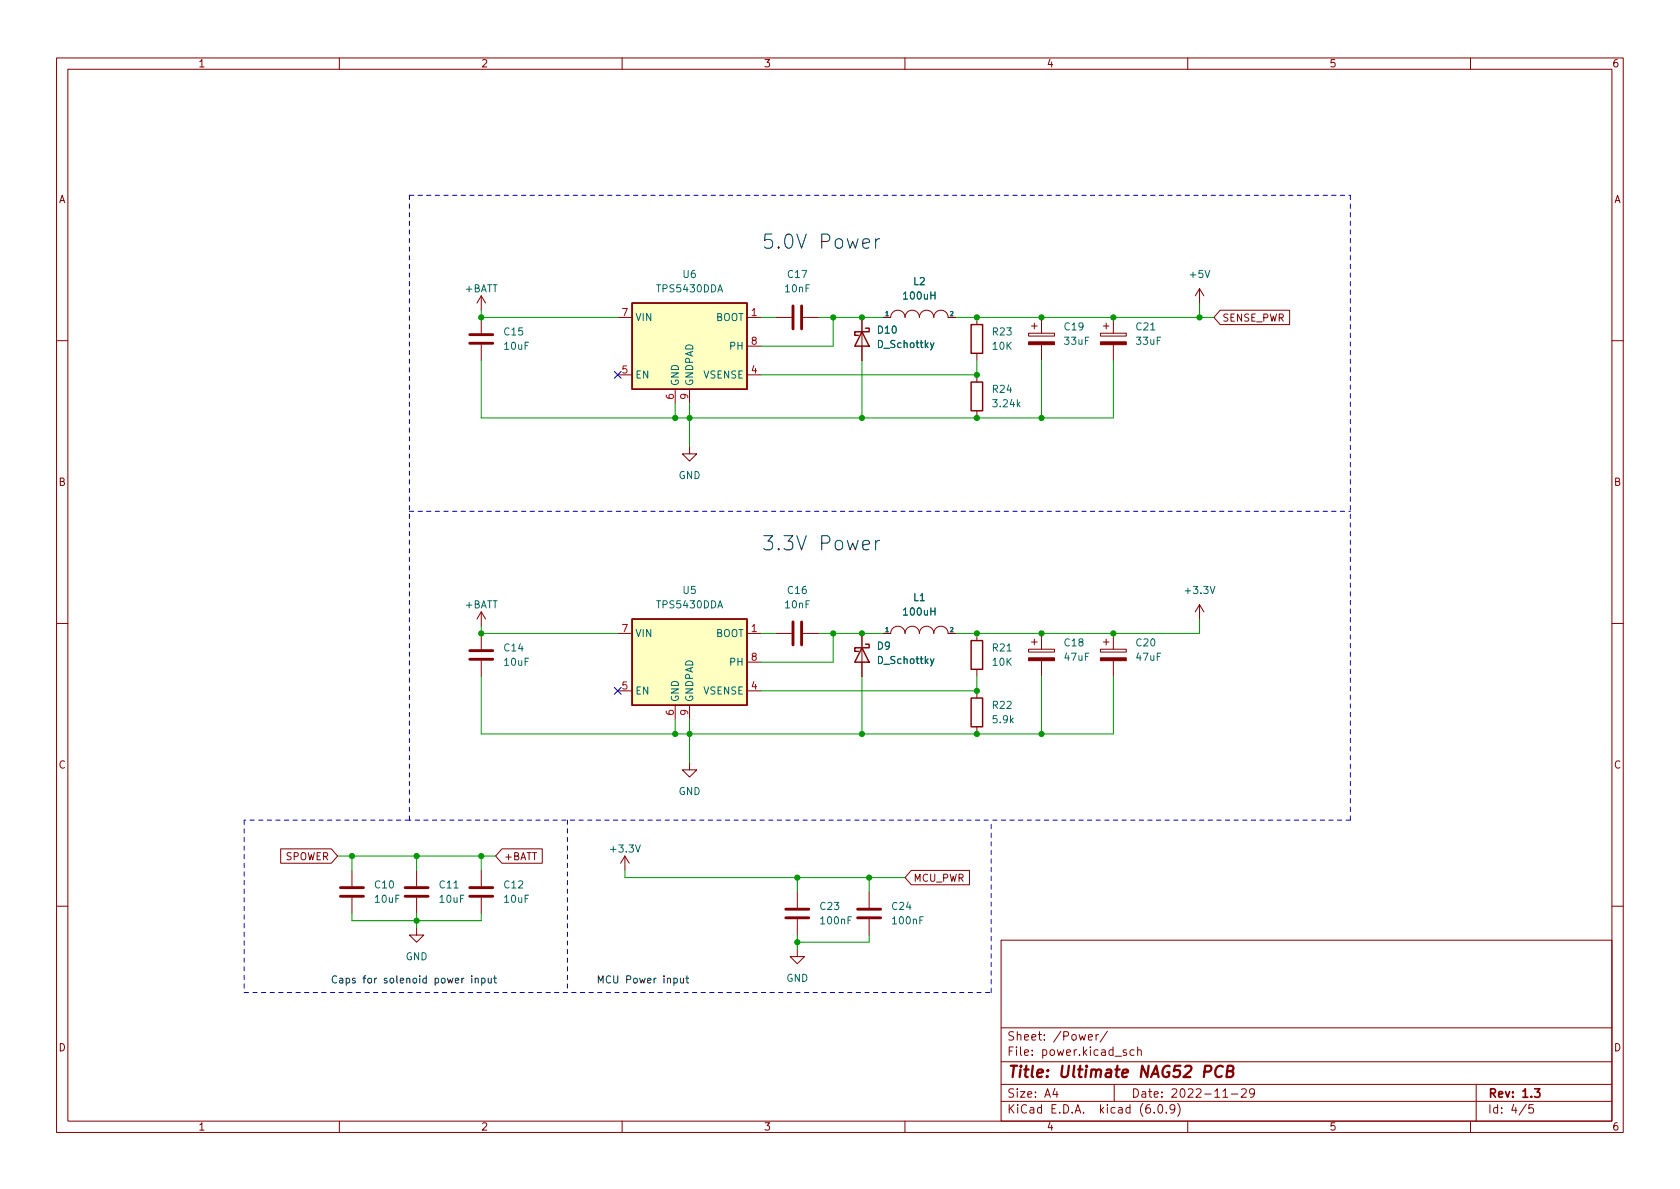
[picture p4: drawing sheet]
<svg xmlns="http://www.w3.org/2000/svg" width="297mm" height="210mm" viewBox="0 0 297 210" stroke-linecap="round" stroke-linejoin="round" font-family="sans-serif">
<g fill="none" stroke="#840000" stroke-width=".18">
<path d="M10 10.2h277v190.1h-277zM12 12.2h273v186.1h-273zM60 10.2v2M110 10.2v2M160 10.2v2M210 10.2v2M260 10.2v2M85.1 52.3v2.6M85.1 56.1v2.8M85.1 52.3l-.8 1.3M85.1 52.3l.8 1.3M109.2 56.1h2.6"/>
<path d="M132.1 56.1h2.5M137.2 56.1h2.8M142 56.1h2.8M152.4 56.1v7.6M156.2 56.1h1.3a1.27 1.27 0 0 1 1.2-1.2 1.27 1.27 0 0 1 1.3 1.2 1.27 1.27 0 0 1 1.3-1.2 1.27 1.27 0 0 1 1.3 1.2 1.27 1.27 0 0 1 1.2-1.2 1.27 1.27 0 0 1 1.3 1.2 1.27 1.27 0 0 1 1.3-1.2 1.27 1.27 0 0 1 1.2 1.2h1.3M172.7 56.1v1.3M181.9 58.9h4.5v.5h-4.5zM182.4 57.7h1M182.9 57.1v1.1M184.1 56.1v2.8M194.6 58.9h4.5v.5h-4.5zM195.1 57.7h1"/>
<path d="M195.6 57.1v1.1M196.8 56.1v2.8M212.1 51v2.6M212.1 51l-.8 1.3M212.1 51l.8 1.3M215.7 54.9h12.3v2.5h-12.3l-1.1-1.3zM10 60.2h2M85.1 61v2.7M109.2 66.3h2.6M119.4 68.8v2.6M121.9 79v1.3h1.3l-1.3 1.2-1.3-1.2h1.3M121.9 68.8v2.6"/>
<path d="M132.1 66.3h2.5M132.1 61.2h2.5M172.7 62.5v1.2M172.7 66.3v1.3M172.7 72.6v1.3M184.1 61v2.7M196.8 61v2.7M285 60.2h2M10 110.2h2M85.1 108.2l-.8 1.3M85.1 108.2v2.5M85.1 112v2.8"/>
<path d="M85.1 116.8v2.8M85.1 108.2l.8 1.3M109.2 112h2.6M132.1 112h2.5M132.1 117.1h2.5M137.2 112h2.8M142 112h2.8M152.4 112v7.6M156.2 112h1.3a1.27 1.27 0 0 1 1.2-1.3 1.27 1.27 0 0 1 1.3 1.3 1.27 1.27 0 0 1 1.3-1.3 1.27 1.27 0 0 1 1.3 1.3 1.27 1.27 0 0 1 1.2-1.3 1.27 1.27 0 0 1 1.3 1.3 1.27 1.27 0 0 1 1.3-1.3 1.27 1.27 0 0 1 1.2 1.3h1.3M172.7 112v1.3M172.7 118.4v1.2M181.9 114.8h4.5v.5h-4.5z"/>
<path d="M182.4 113.5h1M182.9 113v1M184.1 112v2.8M184.1 116.8v2.8M194.6 114.8h4.5v.5h-4.5zM195.1 113.5h1M195.6 113v1M196.8 112v2.8M196.8 116.8v2.8M212.1 106.9l-.8 1.3M212.1 106.9v2.6M212.1 106.9l.8 1.3"/>
<path d="M285 110.2h2M109.2 122.2h2.6M119.4 124.7v2.5M121.9 134.9v1.2h1.3l-1.3 1.3-1.3-1.3h1.3M121.9 124.7v2.5M132.1 122.2h2.5M172.7 122.2v1.2M172.7 128.5v1.3M49.6 150.1h9l1.1 1.3-1.1 1.2h-9zM62.2 153.9v2.8M62.2 158.7v2.8M73.7 153.9v2.8"/>
<path d="M73.7 158.7v2.8M85.1 153.9v2.8M85.1 158.7v2.8M88.7 150.1h7.2v2.5h-7.2l-1.1-1.2zM110.5 151.4l-.8 1.2M110.5 151.4v2.5M110.5 151.4l.8 1.2M141 157.7v2.8M153.7 157.7v2.8M161.1 153.9h10.3v2.6h-10.3l-1.1-1.3zM10 160.2h2M73.7 164.1v1.2h1.2l-1.2 1.3-1.3-1.3h1.3"/>
<path d="M141 167.9v1.3h1.2l-1.2 1.2-1.3-1.2h1.3M141 162.6v2.7M153.7 162.6v2.7M177 166.3h108v32h-108zM285 160.2h2M60 198.3v2M110 198.3v2M160 198.3v2M177 194.8h108M177 191.8h108M177 187.8h108M177 181.8h108"/>
<path d="M186.5 192.5l-.4 1h1M186.9 193v1M192.4 183.4l.7-.1v-.3l-.5-.1-.2 .2 .1 .8h.6M193.8 182.9v1M194.2 182.9l-.3 .1-.1 .2M195.8 182.4l-1.3 1.9M197 191.8v3M199.1 185.7l-.3-.1-.2 .2v.3l.5 .1v.4h-.5M200.5 185.7l-.4-.1-.3 .3v.4l.1 .3h.6M201.1 185.8l.3-.2 .3 .1 .1 .9M201.1 185.1v1.5M204.1 196.7v.1"/>
<path d="M204.9 195.4l.2-.1a.81 .81 0 0 1 .6 .7 .81 .81 0 0 1-.3 .8h-.2a.81 .81 0 0 1-.6-.6 .81 .81 0 0 1 .3-.8zM206.2 196.7v.1M207.7 196l-.3 .3h-.3l-.2-.3 .1-.6 .4-.1 .2 .2a.99 .99 0 0 1-.3 1.3h-.3M208.2 195.1a1.72 1.72 0 0 1 0 2.3M210 198.3v2M216.2 194h.9M217.7 193.5h1.2M219.5 192.7l.6-.2 .2 .2 .1 .3-1 1h1M221.8 193.2l-.3 .3-.4-.1-.2-.2 .2-.6 .4-.1 .2 .2a.99 .99 0 0 1-.3 1.3h-.3M260 198.3v2M261 191.8v6.5M269.9 195.3l-1.3 1.9"/>
<path d="M271.1 195.3h-.7l-.1 .7 .2-.1 .5 .1 .2 .2-.1 .5-.2 .1-.6-.1"/>
</g>
<path d="M271.3 192.5h1l-.5 .6 .4 .1v.7l-.2 .1h-.4l-.3-.1" fill="none" stroke="#840000" stroke-width=".3"/>
<path d="M213 189.5h.7a.55 .55 0 0 0 .5-.5 .55 .55 0 0 0-.3-.5h-.8l-.3 2M216.2 188.7a.88 .88 0 0 0-1-.1 .88 .88 0 0 0-.3 1 .69 .69 0 0 0 .3 .8 .69 .69 0 0 0 .8-.1M217 189.4l.8-.1a.46 .46 0 0 0 .3-.4 .46 .46 0 0 0-.3-.4h-.7l-.3 2h.8a.53 .53 0 0 0 .5-.5 .53 .53 0 0 0-.5-.6" fill="none" stroke="#840000" stroke-width=".4"/>
<g fill="none" stroke="#840000" stroke-width=".51">
<path d="M83.1 59.2h4M140.2 54.1v4.1M141.7 54.1v4.1M83.1 60.7h4M83.1 116.6h4M83.1 115.1h4M140.2 110v4M141.7 110v4M60.2 158.5h4.1M60.2 157h4.1M71.6 158.5h4.1M71.6 157h4.1"/>
<path d="M83.1 158.5h4M83.1 157h4M138.9 162.3h4.1M138.9 160.8h4.1M151.6 162.3h4.1M151.6 160.8h4.1"/>
</g>
<g fill="#ffffc2" stroke="#ffffc2" stroke-width=".18">
<path d="M111.8 109.5h20.3v15.2h-20.3z"/>
<path d="M111.8 53.6h20.3v15.2h-20.3z"/>
</g>
<path d="M111.8 53.6h20.3v15.2h-20.3zM152.4 58.7l1.3 2.5h-2.6zM153 58h.7v.7h-2.6v.6h.7M171.7 57.4h2v5.1h-2zM171.7 67.6h2v5h-2zM111.8 109.5h20.3v15.2h-20.3zM152.4 114.5l1.3 2.6h-2.6zM153 113.9h.7v.6h-2.6v.7h.7M171.7 113.3h2v5.1h-2zM171.7 123.4h2v5.1h-2z" fill="none" stroke="#840000" stroke-width=".25"/>
<g fill="#840000" stroke="#840000" stroke-width=".18">
<path d="M181.9 60.4h4.5v.6h-4.5z"/>
<path d="M194.6 60.4h4.5v.6h-4.5z"/>
<path d="M181.9 116.3h4.5v.5h-4.5z"/>
<path d="M194.6 116.3h4.5v.5h-4.5z"/>
</g>
<path d="M165.1 60.6l-.4 1.2-.2 .1M165.1 116.5l-.4 1.1-.2 .2" fill="none" stroke="#006464" stroke-width=".18"/>
<g fill="none" stroke="#0f0f0f" stroke-width=".18">
<path d="M154.8 42.2v1.7M155.5 42.2a.64 .64 0 0 0-.7 .5M154.8 95.6v1.6M155.5 95.6a.64 .64 0 0 0-.7 .4M83.4 172.6v.1M83.4 173v.8M84 173.1l.2-.1h.3l.1 .8M84 173v.8M85.2 173h.3l.3 .2-.1 .6h-.5M85.2 173v1.3M86.3 173l.1 .8h.3l.2-.1M86.9 173v.8"/>
<path d="M87.3 173h.5M87.5 172.6v1l.3 .2M120.3 173l.1 .8h.3l.1-.1M120.8 173v.8M121.3 173h.5M121.5 172.6v1l.3 .2"/>
</g>
<path d="M72.4 34.5v110.5M72.4 34.5h166.4M238.8 34.5v110.5M72.4 90.4h166.4M43.2 145v30.5M72.4 145h-29.2M100.3 145v30.5M238.8 145h-166.4M43.2 175.5h132.1M175.3 175.5v-30.5" fill="none" stroke="#0000c2" stroke-width=".18" stroke-dasharray=".8 .8"/>
<g fill="none" stroke="#009600" stroke-width=".18">
<path d="M85.1 54.9v1.2h24.1M134.6 56.1h2.6M144.8 56.1h11.4M147.3 56.1v5.1h-12.7M168.9 56.1h45.7M212.1 53.6v2.5M85.1 63.7v10.2h111.7v-10.2M119.4 71.4v2.5M121.9 71.4v7.6M152.4 63.7v10.2M172.7 63.7v2.6h-38.1M184.1 63.7v10.2"/>
<path d="M85.1 110.7v1.3h24.1M85.1 119.6v10.2h111.7v-10.2M134.6 112h2.6M144.8 112h11.4M147.3 112v5.1h-12.7M152.4 119.6v10.2M172.7 119.6v2.6h-38.1M184.1 119.6v10.2M212.1 109.5v2.5h-43.2M119.4 127.2v2.6M121.9 127.2v7.7M59.7 151.4h27.9"/>
<path d="M62.2 151.4v2.5M73.7 151.4v2.5M85.1 151.4v2.5M110.5 153.9v1.3h49.5M141 155.2v2.5M153.7 155.2v2.5M62.2 161.5v1.3h22.9v-1.3M73.7 161.5v2.6M141 165.3v2.6M153.7 165.3v1.3h-12.7"/>
</g>
<path d="M108.6 65.7l1.2 1.2M109.8 65.7l-1.2 1.2M108.6 121.6l1.2 1.2M109.8 121.6l-1.2 1.2" fill="none" stroke="#000084" stroke-width=".18"/>
<g fill="#009600" stroke="#009600" stroke-width=".18">
<circle cx="172.7" cy="56.1" r=".46"/>
<circle cx="172.7" cy="66.3" r=".46"/>
<circle cx="172.7" cy="73.9" r=".46"/>
<circle cx="184.1" cy="73.9" r=".46"/>
<circle cx="184.1" cy="129.8" r=".46"/>
<circle cx="172.7" cy="129.8" r=".46"/>
<circle cx="196.8" cy="56.1" r=".46"/>
<circle cx="184.1" cy="56.1" r=".46"/>
<circle cx="184.1" cy="112" r=".46"/>
<circle cx="196.8" cy="112" r=".46"/>
<circle cx="212.1" cy="56.1" r=".46"/>
<circle cx="172.7" cy="112" r=".46"/>
<circle cx="119.4" cy="129.8" r=".46"/>
<circle cx="121.9" cy="129.8" r=".46"/>
<circle cx="85.1" cy="56.1" r=".46"/>
<circle cx="85.1" cy="112" r=".46"/>
<circle cx="119.4" cy="73.9" r=".46"/>
<circle cx="121.9" cy="73.9" r=".46"/>
<circle cx="147.3" cy="112" r=".46"/>
<circle cx="152.4" cy="112" r=".46"/>
<circle cx="73.7" cy="151.4" r=".46"/>
<circle cx="62.2" cy="151.4" r=".46"/>
<circle cx="73.7" cy="162.8" r=".46"/>
<circle cx="85.1" cy="151.4" r=".46"/>
<circle cx="141" cy="155.2" r=".46"/>
<circle cx="141" cy="166.6" r=".46"/>
<circle cx="153.7" cy="155.2" r=".46"/>
<circle cx="152.4" cy="129.8" r=".46"/>
<circle cx="152.4" cy="73.9" r=".46"/>
<circle cx="147.3" cy="56.1" r=".46"/>
<circle cx="152.4" cy="56.1" r=".46"/>
<circle cx="172.7" cy="122.2" r=".46"/>
</g>
<g font-size="3.5" fill="#0f0f0f">
<text x="134.6" y="44">5.0V Power</text>
<text x="134.6" y="97.4">3.3V Power</text>
</g>
<text font-size="2.8" fill="#840000" x="178" y="190.6">Title: Ultimate NAG52 PCB</text>
<g font-size="2.1" fill="#840000">
<text x="178" y="184">Sheet: /Power/</text>
<text x="178" y="186.7">File: power.kicad_sch</text>
<text x="178" y="196.9">KiCad E.D.A. kicad (6.0.9)</text>
<text x="178" y="194.1">Size: A4</text>
<text x="200" y="194.1">Date: 2022-11-29</text>
<text x="263" y="194.1">Rev: 1.3</text>
<text x="263" y="196.9">Id: 4/5</text>
</g>
<g font-size="1.8" fill="#840000">
<text x="35" y="11.9">1</text>
<text x="85" y="11.9">2</text>
<text x="135" y="11.9">3</text>
<text x="185" y="11.9">4</text>
<text x="235" y="11.9">5</text>
<text x="285" y="11.9">6</text>
<text x="10.3" y="35.9">A</text>
<text x="285.3" y="35.9">A</text>
<text x="216.1" y="56.9">SENSE_PWR</text>
<text x="10.3" y="85.9">B</text>
<text x="285.3" y="85.9">B</text>
<text x="10.3" y="135.9">C</text>
<text x="285.3" y="135.9">C</text>
<text x="50.4" y="152.1">SPOWER</text>
<text x="89.1" y="152.1">+BATT</text>
<text x="161.4" y="155.9">MCU_PWR</text>
<text x="10.3" y="185.9">D</text>
<text x="285.3" y="185.9">D</text>
<text x="35" y="199.9">1</text>
<text x="85" y="199.9">2</text>
<text x="135" y="199.9">3</text>
<text x="185" y="199.9">4</text>
<text x="235" y="199.9">5</text>
<text x="285" y="199.9">6</text>
</g>
<g font-size="1.8" fill="#006464">
<text x="82.2" y="51.7">+BATT</text>
<text x="116.3" y="51.7">TPS5430DDA</text>
<text x="120.8" y="49.1">U6</text>
<text x="138.9" y="51.7">10nF</text>
<text x="139.3" y="49.1">C17</text>
<text x="159.9" y="53">100uH</text>
<text x="161.5" y="50.4">L2</text>
<text x="210.5" y="49.1">+5V</text>
<text x="89.2" y="59.3">C15</text>
<text x="112.3" y="56.8">VIN</text>
<text x="126.5" y="56.8">BOOT</text>
<text x="155.2" y="59">D10</text>
<text x="175.6" y="59.3">R23</text>
<text x="188.3" y="58.4">C19</text>
<text x="201" y="58.4">C21</text>
<text x="89.2" y="61.8">10uF</text>
<text x="129.1" y="61.8">PH</text>
<text x="155.3" y="61.5">D_Schottky</text>
<text x="175.6" y="61.8">10K</text>
<text x="188.3" y="61">33uF</text>
<text x="201" y="61">33uF</text>
<text x="112.3" y="66.9">EN</text>
<text x="120" y="68.3" transform="rotate(-90 120 68.3)">GND</text>
<text x="122.6" y="68.3" transform="rotate(-90 122.6 68.3)">GNDPAD</text>
<text x="124.4" y="66.9">VSENSE</text>
<text x="175.6" y="69.5">R24</text>
<text x="175.8" y="72">3.24k</text>
<text x="120" y="84.7">GND</text>
<text x="82.2" y="107.6">+BATT</text>
<text x="116.3" y="107.6">TPS5430DDA</text>
<text x="120.8" y="105">U5</text>
<text x="138.9" y="107.6">10nF</text>
<text x="139.3" y="105">C16</text>
<text x="161.5" y="106.3">L1</text>
<text x="209.8" y="105">+3.3V</text>
<text x="112.3" y="112.6">VIN</text>
<text x="126.5" y="112.6">BOOT</text>
<text x="159.9" y="108.8">100uH</text>
<text x="89.2" y="115.2">C14</text>
<text x="89.2" y="117.7">10uF</text>
<text x="129.1" y="117.7">PH</text>
<text x="155.1" y="114.9">D9</text>
<text x="155.3" y="117.4">D_Schottky</text>
<text x="175.6" y="115.2">R21</text>
<text x="175.6" y="117.7">10K</text>
<text x="188.3" y="114.3">C18</text>
<text x="188.3" y="116.8">47uF</text>
<text x="201" y="114.3">C20</text>
<text x="201" y="116.8">47uF</text>
<text x="112.3" y="122.8">EN</text>
<text x="120" y="124.2" transform="rotate(-90 120 124.2)">GND</text>
<text x="122.6" y="124.2" transform="rotate(-90 122.6 124.2)">GNDPAD</text>
<text x="124.4" y="122.8">VSENSE</text>
<text x="175.6" y="125.3">R22</text>
<text x="175.6" y="127.9">5.9k</text>
<text x="120" y="140.6">GND</text>
<text x="108.2" y="150.7">+3.3V</text>
<text x="66.3" y="157.1">C10</text>
<text x="66.4" y="159.6">10uF</text>
<text x="77.8" y="157.1">C11</text>
<text x="77.8" y="159.6">10uF</text>
<text x="89.2" y="157.1">C12</text>
<text x="89.2" y="159.6">10uF</text>
<text x="145.1" y="160.9">C23</text>
<text x="157.8" y="160.9">C24</text>
<text x="145.2" y="163.4">100nF</text>
<text x="157.9" y="163.4">100nF</text>
<text x="71.7" y="169.8">GND</text>
<text x="139" y="173.6">GND</text>
</g>
<g font-size="1.8" fill="#a90000">
<text x="110" y="55.9">7</text>
<text x="132.9" y="55.9">1</text>
<text x="132.9" y="61">8</text>
<text x="110" y="66">5</text>
<text x="119.1" y="70.6" transform="rotate(-90 119.1 70.6)">6</text>
<text x="121.7" y="70.6" transform="rotate(-90 121.7 70.6)">9</text>
<text x="132.9" y="66">4</text>
<text x="110" y="111.8">7</text>
<text x="132.9" y="111.8">1</text>
<text x="132.9" y="116.8">8</text>
<text x="110" y="121.9">5</text>
<text x="132.9" y="121.9">4</text>
<text x="119.1" y="126.5" transform="rotate(-90 119.1 126.5)">6</text>
<text x="121.7" y="126.5" transform="rotate(-90 121.7 126.5)">9</text>
</g>
<g font-size="1.8" fill="#0f0f0f">
<text x="58.4" y="173.9">Caps for solenoid power input</text>
<text x="105.4" y="173.9">MCU Power input</text>
</g>
<g font-size="1.1" fill="#006464">
<text x="156.6" y="55.9">1</text>
<text x="168" y="55.9">2</text>
<text x="156.6" y="111.8">1</text>
<text x="168" y="111.8">2</text>
</g>
</svg>
